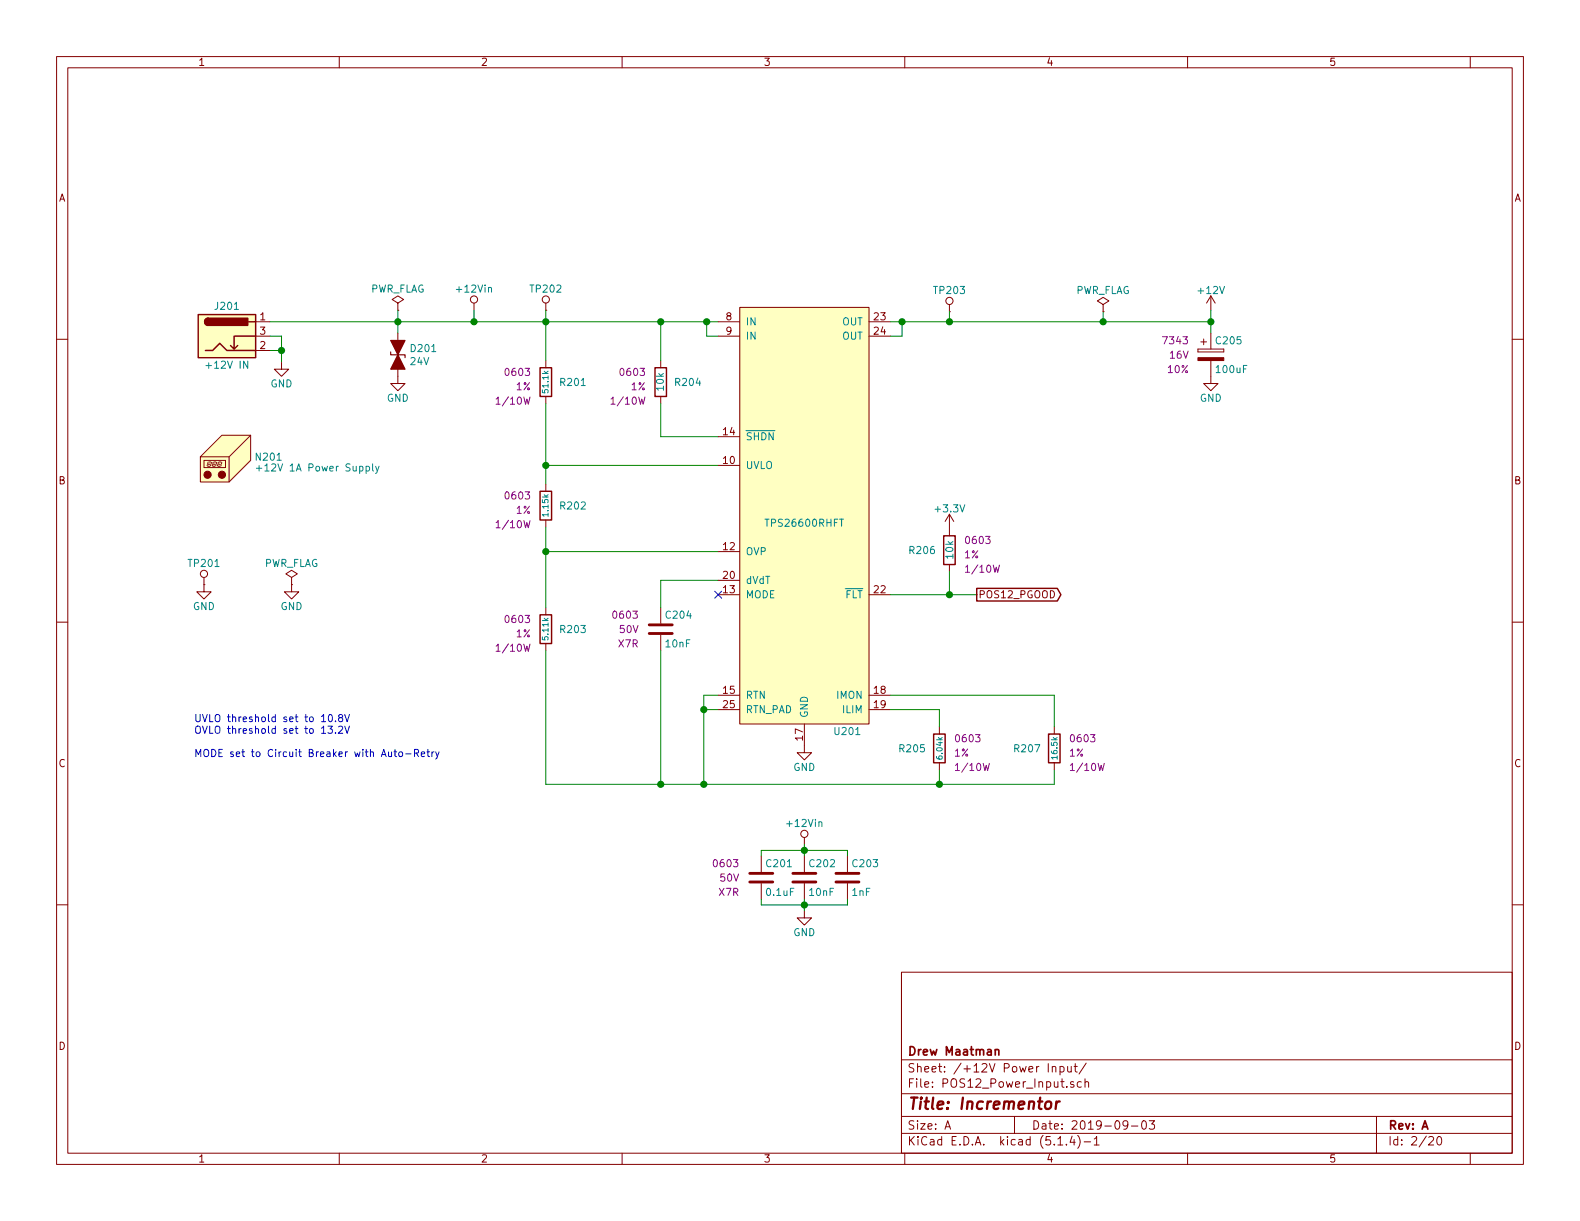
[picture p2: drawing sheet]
<svg xmlns="http://www.w3.org/2000/svg" width="279mm" height="216mm" viewBox="0 0 279 216" stroke-linecap="round" stroke-linejoin="round" font-family="sans-serif">
<g fill="none" stroke="#840000" stroke-width=".18">
<path d="M10 10h259.4v195.9h-259.4zM12 12h255.4v191.9h-255.4zM60 10v2M110 10v2M160 10v2M210 10v2M260 10v2M10 60h2M45.2 56.9h2.6M45.2 59.4h2.6M70.4 58.9v8.9h1.2l-1.2 1.3-1.3-1.3h1.3M70.4 53.6l1-.6-1-.7-1.1 .7 1.1 .6v1.3"/>
<path d="M70.4 54.9h.1M83.8 53.6v1.3M96.5 54.9h.1M96.5 53.6v1.3M127 56.9h3.8M127 59.4h3.8M130.8 54.4h22.9v73.6h-22.9zM153.7 56.9h3.8M153.7 59.4h3.8M167.9 55.1h.1M167.9 53.8v1.3M195.1 53.8l1-.6-1-.6-1 .6 1 .6v1.3"/>
<path d="M195.1 55.1h.1M212.9 59.9v1.1M214.1 52.3v2.6M214.1 58.9v2.8M214.1 52.3l-.7 1.3M214.1 52.3l.8 1.3M267.4 60h2M39.2 77h5.1v4.4l-3.8 3.8h-5.1v-4.4zM44.3 77l-3.8 3.8h-5.1M45.2 62h2.6M49.8 64v1.3h1.3l-1.3 1.2-1.3-1.2h1.3M96.5 63.8v1.2"/>
<path d="M96.5 70.1v1.3M116.8 63.8v1.2M116.8 70.1v1.3M127 77.2h3.8M211.8 61.7v.5zM211.8 62.2h4.6zM211.8 61.7h4.6zM212.3 60.5h1.1M214.1 63.8v4h1.3l-1.3 1.3-1.2-1.3h1.2M216.4 61.7v.5zM36.1 81.4h3.8v1.3h-3.8zM36.7 82.1l-.1 .2"/>
<path d="M36.7 82.4h.4M36.8 81.7l-.1 .3M36.8 82.1h.3M36.9 81.7h.3M37.3 82.1l-.1 .3M37.4 81.7l-.1 .3M37.6 82.1l-.1 .2M37.6 82.4h.4M37.7 81.7l-.1 .3M37.7 82.1h.3M37.8 81.7h.4M38.2 82.1v.3"/>
<path d="M38.3 81.7v.3M38.5 82.1v.2M38.6 82.4h.3M38.6 81.7v.3M38.7 82.1h.3M38.8 81.7h.3M39.1 82.1v.3M39.2 81.7v.3M40.5 80.8v4.4M96.5 85.6v1.3M96.5 91.9v1.3M127 82.3h3.8"/>
<path d="M127 97.5h3.8M167.9 90.9v3.8M167.9 99.8v1.3M167.9 90.9l-.8 1.3M167.9 90.9l.8 1.3M10 110h2M36.1 103.4h.1M36.1 103.4v1.2h1.2l-1.2 1.3-1.3-1.3h1.3M36.1 102.1v1.3M51.6 102.1l1-.6-1-.7-1.1 .7 1.1 .6v1.3M51.6 103.4h.1M51.6 103.4v1.2h1.2l-1.2 1.3-1.3-1.3h1.3"/>
<path d="M96.5 107.4v1.3M96.5 113.8v1.3M116.8 107.4v2.8M116.8 112.3v2.8M127 105.2h3.8M127 102.6h3.8M153.7 105.2h3.8M267.4 110h2M127 122.9h3.8M127 125.5h3.8M142.2 128v5.1h1.3l-1.3 1.3-1.2-1.3h1.2M153.7 122.9h3.8"/>
<path d="M153.7 125.5h3.8M166.1 128.5v1.3M166.1 134.9v1.2M186.4 128.5v1.3M186.4 134.9v1.2M10 160h2M134.6 151.4v2.8M134.6 156.2v2.8M142.2 148.1v1.3M142.2 151.4v2.8M142.2 156.2v2.8M149.9 151.4v2.8"/>
<path d="M149.9 156.2v2.8M267.4 160h2M142.2 161v1.3h1.3l-1.3 1.3-1.2-1.3h1.2M159.4 171.9h108v32h-108zM159.4 197.4h108M159.4 193.4h108M159.4 187.4h108M167.1 199.7l.5-1.5 .5 1.5M167.2 199.2h.8M179.4 197.4v3M186.1 188.7l.2-.1h.4v1M186.1 188.6v1"/>
<path d="M187.5 188.6h.4l.3 .2-.1 .6-.2 .2-.4-.1M187.5 188.6v1.5M188.8 188.6l.1 .9 .3 .1 .2-.2M189.4 188.6v1M189.9 191.3h-.4l-.2 .2 .1 .2 .5 .1v.4h-.6M189.9 188.6h.6M190.1 188.1v1.3l.4 .2M191.2 191.3h-.4l-.3 .2 .1 .6 .2 .2 .4-.1M191.9 191.4l.2-.1h.3l.1 1M191.9 190.8v1.5M192.1 188l-1.3 1.9M199.4 198.8l-.1 .2a.48 .48 0 0 1-.6 0v-.7a.48 .48 0 0 1 .6-.1l.1 .1a1.19 1.19 0 0 1-.2 1.3l-.5 .1"/>
<path d="M200.1 199.1h1.1M202 198.3l.4-.1a.94 .94 0 0 1 0 1.5 .82 .82 0 0 1-.4-1.4zM203.2 198.2h1l-.5 .6 .4 .1v.6l-.2 .2-.7-.2M243.4 197.4v6.5M60 203.9v2M110 203.9v2M159.4 200.4h108M160 203.9v2M187.1 202.5h.8M188.6 202.3v.2M189.6 200.9l-.4 1.1h.9M189.9 201.5v1"/>
<path d="M190.6 200.8a1.71 1.71 0 0 1 0 2.2M191.7 201.9h1.2M193.5 201.4l.4-.4v1.5M193.5 202.5h.9M210 203.9v2M252.7 201.1l.2-.1h.3l.3 .4-.9 1.1h.9M254.3 201h.3a.94 .94 0 0 1 0 1.5 .8 .8 0 0 1-.6-.7 .8 .8 0 0 1 .3-.8zM260 203.9v2"/>
<circle cx="83.8" cy="53" r=".63"/>
<circle cx="96.5" cy="53" r=".63"/>
<circle cx="167.9" cy="53.2" r=".63"/>
<circle cx="36.1" cy="101.5" r=".63"/>
<circle cx="142.2" cy="147.4" r=".63"/>
</g>
<path d="M185 194.9a.51 .51 0 0 1 .5-.2 .51 .51 0 0 1 .4 .4v.6a.56 .56 0 0 1-.6 .4 .56 .56 0 0 1-.5-.4zM186.8 194.8l-.1 1.3M187.4 194.8a.55 .55 0 0 0-.6 .3" fill="none" stroke="#840000" stroke-width=".41"/>
<path d="M176 185.7l.2-.1h.4v1M176 185.6v1" fill="none" stroke="#840000" stroke-width=".3"/>
<g fill="none" stroke="#840000" stroke-width=".25">
<path d="M35.1 55.6h10.1v7.6h-10.1zM36.8 56.3a.63 .63 0 0 0-.6 .6 .63 .63 0 0 0 .6 .6M43.9 56.9h1.3M45.2 59.4h-3.8v2.3l-.6-.6M36.3 62h1.3l1.3-1.3 1.2 1.3h5.1M42 61.1l-.6 .6M95.5 65h2v5.1h-2zM115.8 65h2.1v5.1h-2.1zM95.5 86.9h2v5h-2zM166.9 94.7h2v5.1h-2zM95.5 108.7h2v5.1h-2zM172.7 104h14.3l.6 1.2-.6 1.1h-14.3z"/>
<path d="M165.1 129.8h2v5.1h-2zM185.4 129.8h2.1v5.1h-2.1z"/>
</g>
<path d="M114.8 112h4.1M114.8 110.5h4.1M132.6 156h4.1M132.6 154.4h4.1M140.2 156h4.1M140.2 154.4h4.1M147.8 156h4.1M147.8 154.4h4.1" fill="none" stroke="#840000" stroke-width=".51"/>
<g fill="#ffffc2" stroke="#ffffc2" stroke-width=".18">
<path d="M130.8 54.4h22.9v73.6h-22.9z"/>
<path d="M39.2 77h5.1v4.4l-3.8 3.8h-5.1v-4.4z"/>
<path d="M35.1 55.6h10.1v7.6h-10.1z"/>
</g>
<g fill="#840000" stroke="#840000" stroke-width=".18">
<path d="M211.8 63.2h4.6v.6h-4.6z"/>
<circle cx="36.7" cy="83.9" r=".63"/>
<circle cx="39.2" cy="83.9" r=".63"/>
</g>
<path d="M45.3 82.8h1M45.8 82.3v1M65.9 82v1.1l.2 .2M66.4 82.4l.3 .9M67 82.4l-.4 1.2-.2 .1" fill="none" stroke="#008484" stroke-width=".18"/>
<g fill="#840000" stroke="#840000" stroke-width=".2">
<path d="M69.1 60.2h2.5l-1.2 2.5z"/>
<path d="M70.4 62.7l1.2 2.6h-2.5z"/>
</g>
<path d="M69.1 62.2v.5h2.5v.5" fill="none" stroke="#840000" stroke-width=".2"/>
<g fill="#840000" stroke="#840000" stroke-width=".25">
<path d="M36.4 56.4l.4-.1v1.2a.64 .64 0 0 1-.6-.4 .64 .64 0 0 1 .2-.7z"/>
<path d="M36.8 56.3h7v1.2h-7z"/>
</g>
<g fill="none" stroke="#008400" stroke-width=".18">
<path d="M47.8 59.4h2v4.6M47.8 56.9h79.2M70.4 54.9v4M83.8 54.9v2M96.5 54.9v8.9M116.8 56.9v6.9M125 56.9v2.5h2M157.5 56.9h56.6M159.5 56.9v2.5h-2M167.9 55.1v1.8M195.1 55.1v1.8M214.1 54.9v4"/>
<path d="M47.8 62h2M96.5 71.4v14.2M116.8 71.4v5.8h10.2M96.5 93.2v14.2M96.5 97.5h30.5M96.5 82.3h30.5M96.5 115.1v23.6h89.9v-2.6M116.8 115.1v23.6M127 102.6h-10.2v4.8M157.5 105.2h15.2M167.9 101.1v4.1M124.5 125.5h2.5"/>
<path d="M127 122.9h-2.5v15.8M157.5 125.5h8.6v3M157.5 122.9h28.9v5.6M166.1 136.1v2.6M134.6 151.4v-1h15.3v1M134.6 159v1h15.3v-1M142.2 149.4v2M142.2 159v2"/>
</g>
<g fill="none" stroke="#0000c2" stroke-width=".18">
<path d="M56.8 127.6h.8M56.8 129.7h.8M58 128.4h.8l-.4 .5 .3 .1v.6l-.5 .1-.2-.2M58.2 126.5l.2-.2a.69 .69 0 0 1 .4 .7 .69 .69 0 0 1-.4 .6l-.3-.2v-.3zM59.3 127.5v.1M59.3 129.5v.2M59.9 128.5l.5-.1 .2 .4-.8 .9h.8M60.1 126.9l-.2-.3 .2-.3h.3l.2 .3-.1 .2-.5 .1-.1 .2v.3l.2 .2h.4l.1-.2v-.3l-.2-.2M61 126.3l.4 1.3 .4-1.3M61 128.4l.4 1.3 .4-1.3M69.7 132.9h.5M69.8 132.5v1.1l.4 .2"/>
<path d="M70.6 133l.3-.1 .3 .3-.1 .5-.3 .1-.3-.2zM71.7 133.3h1M73.3 133.2l.6-.1 .1-.5-.2-.1h-.5v1.3M73.6 133.2l.4 .6M74.5 133.4l.6-.2v-.2l-.4-.1-.2 .2 .1 .6h.5M75.5 132.9h.5M75.7 132.5v1.1l.3 .2M76.4 132.9v.9M76.8 132.9l-.4 .3M77 132.9l.3 .9M77.6 132.9l-.4 1.2-.2 .1"/>
</g>
<g fill="#008400" stroke="#008400" stroke-width=".25">
<circle cx="124.5" cy="138.7" r=".51"/>
<circle cx="214.1" cy="56.9" r=".51"/>
<circle cx="167.9" cy="105.2" r=".51"/>
<circle cx="167.9" cy="56.9" r=".51"/>
<circle cx="142.2" cy="150.4" r=".51"/>
<circle cx="124.5" cy="125.5" r=".51"/>
<circle cx="70.4" cy="56.9" r=".51"/>
<circle cx="116.8" cy="138.7" r=".51"/>
<circle cx="166.1" cy="138.7" r=".51"/>
<circle cx="49.8" cy="62" r=".51"/>
<circle cx="83.8" cy="56.9" r=".51"/>
<circle cx="96.5" cy="97.5" r=".51"/>
<circle cx="142.2" cy="160" r=".51"/>
<circle cx="159.5" cy="56.9" r=".51"/>
<circle cx="96.5" cy="82.3" r=".51"/>
<circle cx="195.1" cy="56.9" r=".51"/>
<circle cx="96.5" cy="56.9" r=".51"/>
<circle cx="125" cy="56.9" r=".51"/>
<circle cx="116.8" cy="56.9" r=".51"/>
</g>
<path d="M126.4 104.5l1.2 1.3M127.6 104.5l-1.2 1.3" fill="none" stroke="#000084" stroke-width=".18"/>
<text font-size="2.8" fill="#840000" x="160.4" y="196.2">Title: Incrementor</text>
<g font-size="2.1" fill="#840000">
<text x="160.4" y="189.6">Sheet: /+12V Power Input/</text>
<text x="160.4" y="186.6">Drew Maatman</text>
<text x="160.4" y="192.3">File: POS12_Power_Input.sch</text>
<text x="160.4" y="202.5">KiCad E.D.A. kicad (5.1.4)-1</text>
<text x="160.4" y="199.7">Size: A</text>
<text x="182.4" y="199.7">Date: 2019-09-03</text>
<text x="245.4" y="199.7">Rev: A</text>
<text x="245.4" y="202.5">Id: 2/20</text>
</g>
<g font-size="1.8" fill="#840000">
<text x="35" y="11.6">1</text>
<text x="85" y="11.6">2</text>
<text x="135" y="11.6">3</text>
<text x="185" y="11.6">4</text>
<text x="235" y="11.6">5</text>
<text x="10.4" y="35.6">A</text>
<text x="267.8" y="35.6">A</text>
<text x="46" y="56.6">1</text>
<text x="46" y="59.2">3</text>
<text x="128.4" y="56.6">8</text>
<text x="128.4" y="59.2">9</text>
<text x="154.6" y="56.6">23</text>
<text x="154.6" y="59.2">24</text>
<text x="46" y="61.7">2</text>
<text x="127.9" y="77">14</text>
<text x="127.9" y="82">10</text>
<text x="10.4" y="85.6">B</text>
<text x="267.8" y="85.6">B</text>
<text x="127.9" y="97.3">12</text>
<text x="127.9" y="104.9">13</text>
<text x="127.9" y="102.4">20</text>
<text x="154.6" y="104.9">22</text>
<text x="173" y="105.8">POS12_PGOOD</text>
<text x="127.9" y="122.7">15</text>
<text x="127.9" y="125.2">25</text>
<text x="154.6" y="122.7">18</text>
<text x="154.6" y="125.2">19</text>
<text x="142" y="130.9" transform="rotate(-90 142 130.9)">17</text>
<text x="10.4" y="135.6">C</text>
<text x="267.8" y="135.6">C</text>
<text x="10.4" y="185.6">D</text>
<text x="267.8" y="185.6">D</text>
<text x="35" y="205.5">1</text>
<text x="85" y="205.5">2</text>
<text x="135" y="205.5">3</text>
<text x="185" y="205.5">4</text>
<text x="235" y="205.5">5</text>
</g>
<g font-size="1.8" fill="#008484">
<text x="65.4" y="51.7">PWR_FLAG</text>
<text x="80.9" y="51.7">+12Vin</text>
<text x="93.9" y="51.7">TP202</text>
<text x="165.3" y="52">TP203</text>
<text x="190.1" y="52">PWR_FLAG</text>
<text x="212" y="52">+12V</text>
<text x="38.2" y="54.8">J201</text>
<text x="131.8" y="57.5">IN</text>
<text x="148.9" y="57.5">OUT</text>
<text x="36.9" y="65.2">+12V IN</text>
<text x="72.6" y="64.6">24V</text>
<text x="72.8" y="62.3">D201</text>
<text x="131.8" y="60.1">IN</text>
<text x="148.9" y="60.1">OUT</text>
<text x="215.2" y="60.9">C205</text>
<text x="215.2" y="66">100uF</text>
<text x="47.8" y="68.5">GND</text>
<text x="68.4" y="71">GND</text>
<text x="99.2" y="68.2">R201</text>
<text x="117.4" y="69" transform="rotate(-90 117.4 69)">10k</text>
<text x="119.5" y="68.2">R204</text>
<text x="212.2" y="71">GND</text>
<text x="131.8" y="77.9">SHDN</text>
<text x="45.4" y="81.5">N201</text>
<text x="46.6" y="83.4">+12V 1A Power Supply</text>
<text x="131.8" y="82.9">UVLO</text>
<text x="99.2" y="90.1">R202</text>
<text x="135.7" y="93.1">TPS26600RHFT</text>
<text x="165.6" y="90.6">+3.3V</text>
<text x="33.5" y="100.3">TP201</text>
<text x="46.6" y="100.3">PWR_FLAG</text>
<text x="131.8" y="98.2">OVP</text>
<text x="161" y="98">R206</text>
<text x="168.6" y="98.7" transform="rotate(-90 168.6 98.7)">10k</text>
<text x="34.1" y="107.9">GND</text>
<text x="49.6" y="107.9">GND</text>
<text x="131.8" y="105.8">MODE</text>
<text x="131.8" y="103.3">dVdT</text>
<text x="149.4" y="105.8">FLT</text>
<text x="99.2" y="111.9">R203</text>
<text x="117.9" y="109.4">C204</text>
<text x="117.8" y="114.5">10nF</text>
<text x="131.8" y="123.6">RTN</text>
<text x="148" y="123.6">IMON</text>
<text x="131.8" y="126.1">RTN_PAD</text>
<text x="142.9" y="127" transform="rotate(-90 142.9 127)">GND</text>
<text x="147.7" y="130">U201</text>
<text x="149.1" y="126.1">ILIM</text>
<text x="140.3" y="136.3">GND</text>
<text x="159.2" y="133">R205</text>
<text x="179.5" y="133">R207</text>
<text x="139.4" y="146.2">+12Vin</text>
<text x="135.7" y="153.3">C201</text>
<text x="143.3" y="153.3">C202</text>
<text x="150.9" y="153.3">C203</text>
<text x="135.6" y="158.4">0.1uF</text>
<text x="143.2" y="158.4">10nF</text>
<text x="150.7" y="158.4">1nF</text>
<text x="140.3" y="165.5">GND</text>
</g>
<g font-size="1.8" fill="#840084">
<text x="205.9" y="60.9">7343</text>
<text x="206.6" y="66">10%</text>
<text x="206.9" y="63.4">16V</text>
<text x="88.2" y="71.6">1/10W</text>
<text x="89.5" y="66.5">0603</text>
<text x="91.3" y="69">1%</text>
<text x="108.5" y="71.6">1/10W</text>
<text x="109.9" y="66.5">0603</text>
<text x="111.6" y="69">1%</text>
<text x="89.5" y="88.3">0603</text>
<text x="88.2" y="93.4">1/10W</text>
<text x="91.3" y="90.9">1%</text>
<text x="170.6" y="98.7">1%</text>
<text x="171" y="96.2">0603</text>
<text x="171.2" y="101.3">1/10W</text>
<text x="89.5" y="110.2">0603</text>
<text x="91.3" y="112.7">1%</text>
<text x="108.6" y="109.4">0603</text>
<text x="109.6" y="111.9">50V</text>
<text x="88.2" y="115.2">1/10W</text>
<text x="109.4" y="114.5">X7R</text>
<text x="169.2" y="131.2">0603</text>
<text x="189.5" y="131.2">0603</text>
<text x="168.8" y="133.8">1%</text>
<text x="169.4" y="136.3">1/10W</text>
<text x="189.1" y="133.8">1%</text>
<text x="189.7" y="136.3">1/10W</text>
<text x="126.4" y="153.3">0603</text>
<text x="127.4" y="155.9">50V</text>
<text x="127.2" y="158.4">X7R</text>
</g>
<g font-size="1.8" fill="#0000c2">
<text x="34.3" y="127.7">UVLO threshold set to 10.8V</text>
<text x="34.3" y="129.7">OVLO threshold set to 13.2V</text>
<text x="34.3" y="133.9">MODE set to Circuit Breaker with Auto-Retry</text>
</g>
<g font-size="1.4" fill="#008484">
<text x="97" y="69.3" transform="rotate(-90 97 69.3)">51.1k</text>
<text x="97" y="91.2" transform="rotate(-90 97 91.2)">1.15k</text>
<text x="97" y="113" transform="rotate(-90 97 113)">5.11k</text>
<text x="166.7" y="134.1" transform="rotate(-90 166.7 134.1)">6.04k</text>
<text x="187" y="134.1" transform="rotate(-90 187 134.1)">16.5k</text>
</g>
</svg>
